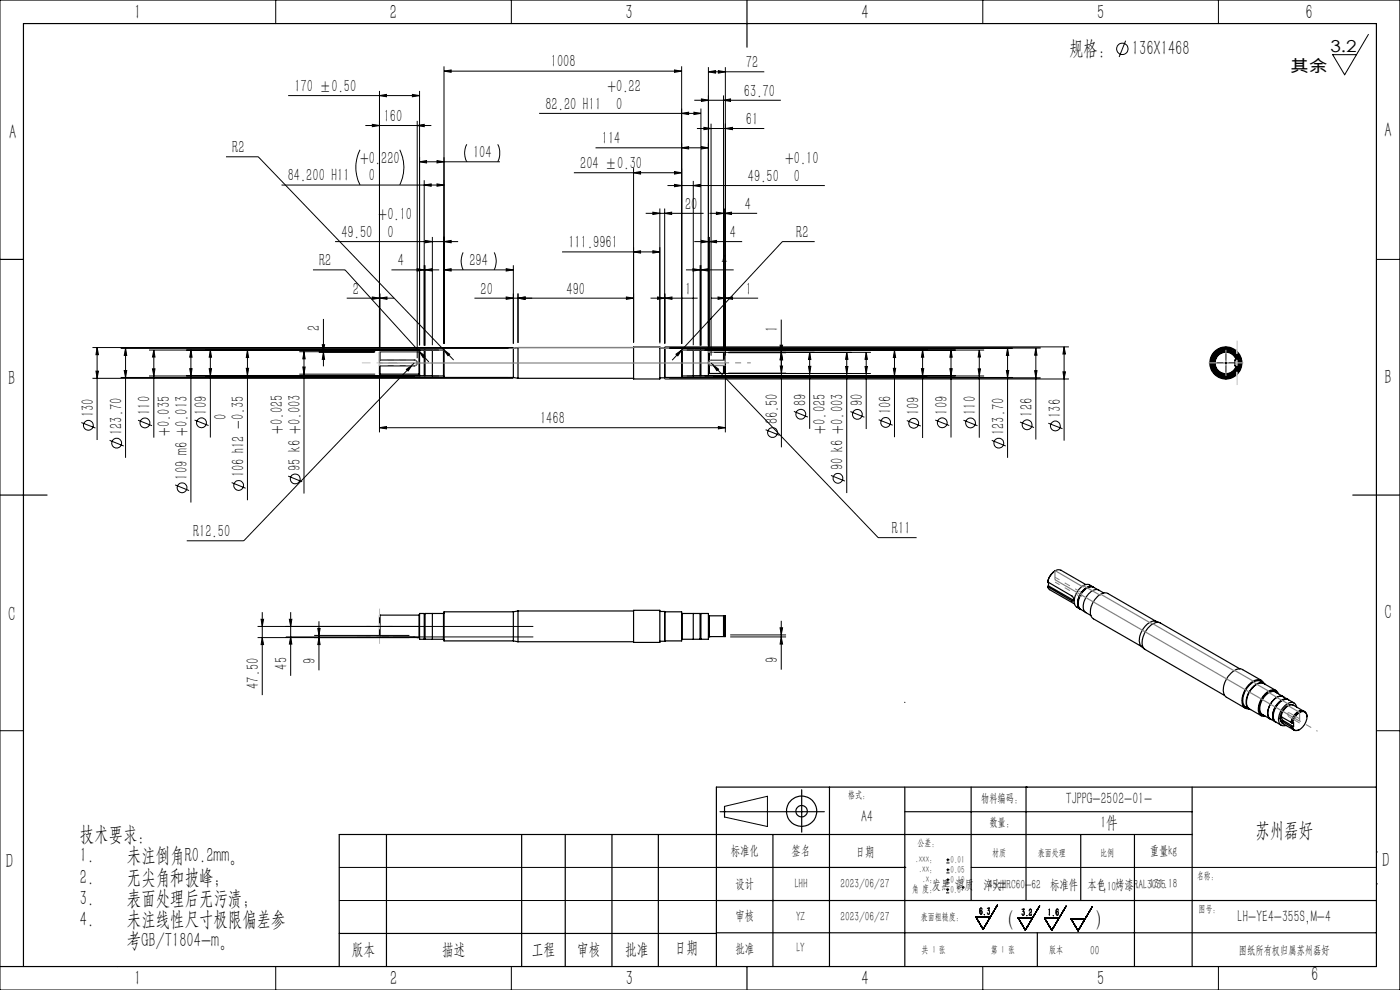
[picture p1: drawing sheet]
<svg xmlns="http://www.w3.org/2000/svg" width="297mm" height="210mm" viewBox="0 0 297 210" stroke-linecap="round" stroke-linejoin="round" font-family="sans-serif">
<g fill="none" stroke="#000" stroke-width=".25">
<path d="M158.5 0v10M80.5 76.4h7.4a.62 .62 0 0 1 .6 .6 .62 .62 0 0 1-.6 .6h-7.4M80.5 77.6l.1 1.8M80.5 76.4v1.2M80.6 74.6v1.8M80.6 77.6v1.8M80.6 74.6l-.1 1.8M80.6 79.4h8.3M80.6 74.6h8.3M88.9 79.4l.1 .1M88.9 74.6v4.8M89 74.5l-.1 .1"/>
<path d="M89 74.3h1v5.4h-1zM90 79.6h.2M90 74.3h.2M91.7 74.3v5.5h2.4M94.1 79.8h.1M94.1 74.3h-3.9v5.4h1.5M94.1 74.3v5.5M94.2 74.1l-.1 .2M108.9 73.9v6.2M108.9 73.9h-14.7v6.2h14.7M109.9 73.7v6.5M109.9 73.7h24.5"/>
<path d="M109.9 73.7l-1 .2M134.4 73.6h5.6v6.8h-5.6zM140 73.8h1M141 73.8v6.3M141 73.8v.1M141 73.9v6.2M141 73.9h3.6v6.2h-3.6M144.6 74.1l.1 .2M144.7 79.8h-.1M144.7 74.3h3.8v5.4h-1.4M144.7 74.3v5.5M147.1 74.3v5.5h-2.4"/>
<path d="M148.5 79.6h.2M148.5 74.3h.2M148.7 74.3h1.6v5.4h-1.6zM150.3 74.7h3.2v1.7M150.5 74.7v1.9M150.5 77.4v1.8M150.5 77.4l3.4 .1M150.5 76.6l-.2 .3 .2 .5M153.5 77.5v1.7h-3.2M153.5 79.2h.2M153.5 74.8h.2M153.7 77.5v1.7h.1"/>
<path d="M153.8 74.7l.1 1.7M153.8 74.7v1.7M153.8 77.5v1.7M153.8 74.7h-.1v1.7M153.9 76.4h-3.2l-.2 .2M153.9 77.5l-.1 1.7M153.9 76.4v1.1M262.3 76.4a2.28 2.28 0 0 0-3.6-1.3 2.28 2.28 0 0 0 0 3.8 2.28 2.28 0 0 0 3.6-1.3M262.4 76.4a2.39 2.39 0 0 0-3.7-1.4 2.39 2.39 0 0 0 0 3.9 2.39 2.39 0 0 0 3.7-1.3M262.4 76.4v1.2M262.4 76.4h-.4v1.2h.4M108.9 80.1l1 .1"/>
<path d="M109.9 80.2h24.5M140 80.1h1M141 80.1h.1M0 105h10M287 105h10M80.6 130.5v4.6M80.6 135.1l8.3 .1M80.6 130.5h8.3M88.9 135.2l.1 .2M88.9 130.5v4.7M89 130.4l-.1 .1M89 130.1h1v5.5h-1z"/>
<path d="M90 135.5h.2M90 130.2h.2M91.7 130.1v5.5M94.1 135.6l.1 .1M94.1 130.1h-3.9v5.5h3.9M94.1 130.1v5.5M94.2 130l-.1 .1M108.9 129.8v6.2M108.9 129.8h-14.7v6.2h14.7M108.9 136l1 .1M109.9 129.6v6.5M109.9 136.1h24.5"/>
<path d="M109.9 129.6h24.5M109.9 129.6l-1 .2M134.4 129.5h5.6v6.8h-5.6zM140 136h1M140 129.7h1M141 129.7v6.3M141 129.7v.1M141 129.8v6.2M141 129.8h3.6v6.2h-3.6M141 136h.1M144.6 130l.1 .1M144.7 135.6l-.1 .1"/>
<path d="M144.7 130.1h3.8v5.5h-3.8M144.7 130.1v5.5M147.1 130.1v5.5M148.5 135.5h.2M148.5 130.2h.2M148.7 130.1h1.6v5.5h-1.6zM150.3 130.6h3.2v4.4h-2.7a.25 .25 0 0 1-.3 0 .25 .25 0 0 1 0-.3v-4.1M150.5 135l-.2 .1M153.5 130.7h.2M153.5 135h.2M153.8 130.6v4.4M153.8 130.6h-.1v4.4h.1"/>
<path d="M222.3 123.4l5.2 3.1 .3 .6a.25 .25 0 0 1-.1 .3 .25 .25 0 0 1-.3 .1M222.3 123.4a3.1 3.1 0 0 1 2.4-2.5l5.6 3.1M222.3 124.5l.4 .6 5.3 3M222.3 124.5l5.1 3M222.4 124.3l5.2 3M222.4 123.6v.7M222.4 124.3l-.1 .2M223.9 121.1a3.7 3.7 0 0 0-1.6 2.3M227.6 127.3h.2M227.6 127.3l-.2 .2M231.5 124.5a3.4 3.4 0 0 0-2.8 3.1l-.1 .6 .3 .7M231.9 124.5l-.7-.4a2.42 2.42 0 0 0-2.8 1.6 2.36 2.36 0 0 0 .1 3.1l.7 .4"/>
<path d="M232 124.5a2.29 2.29 0 0 0-2.8 1.4 2.57 2.57 0 0 0-.1 3.3h.1M232.9 125.1l-.9-.5a2.19 2.19 0 0 0-2.5 1.2 2.81 2.81 0 0 0-.3 3.4l1 .6M234.2 125.8l-1.1-.6a2.48 2.48 0 0 0-2.8 1.6 2.4 2.4 0 0 0 .1 3.2l1 .6M245.4 131.9l-10.4-6a2.58 2.58 0 0 0-2.9 1.6 3 3 0 0 0-.3 3.6l10.5 6.1M246 132.1l-.7-.3a3 3 0 0 0-3.1 2.1 2.79 2.79 0 0 0 0 3.3l.6 .5M191.9 149h.1M263 141.9l-16.8-9.7a2.59 2.59 0 0 0-3 1.4 3.4 3.4 0 0 0-.5 4l17.1 9.9M267.6 144.3l-4-2.2a2.3 2.3 0 0 0-2.8 1 3.9 3.9 0 0 0-.8 4.6l4.2 2.5M267.8 151.6h.1M267.8 151.6l1.7 .9M268.1 144.9a1.5 1.5 0 0 0-2.5-.2 4.8 4.8 0 0 0-1.9 5l.5 .5 .7 .2M268.1 144.9l-.7-.4a2.33 2.33 0 0 0-2.6 1.2 3.6 3.6 0 0 0-.8 4.1l1 .6"/>
<path d="M268.4 145.2a1.85 1.85 0 0 0-2.6 .6 3.8 3.8 0 0 0-1.1 4.4l.6 .3M270.7 146.5l-2.6-1.5a2.58 2.58 0 0 0-2.9 1.6 3 3 0 0 0-.3 3.6l2.7 1.6M270.9 147a1.31 1.31 0 0 0-2.1 0 3.8 3.8 0 0 0-1.5 4.2l.3 .3 .5 .3M271.2 147.2a1.34 1.34 0 0 0-2.3-.4 4.3 4.3 0 0 0-1.7 4.6v.1a1.13 1.13 0 0 0 1.3 .4M271.6 152.4l.1 .6 .3 .4M271.6 152.4l.1 .4M271.7 152.8l.3 .2M271.7 152.1l2.2 1.1M271.7 152.8l.5 .7 2.1 1.2M271.7 152.1l-.1 .3M271.7 152.8h.1M271.9 152.1l.1 .4 .3 .4"/>
<path d="M272 153l1.9 1.1M272.2 147.8l-1.6-1a2.25 2.25 0 0 0-2.7 1.5 2.56 2.56 0 0 0-.1 3.3M272.3 152.9l2.1 1.2M272.3 152.9l-.3 .1M272.4 147.9a1.61 1.61 0 0 0-2.3 .6 3.2 3.2 0 0 0-.8 3.9l.4 .2M272.9 148.3a3.4 3.4 0 0 0-2.6 4.4v.1M273.3 148.4l-1.1-.6a2.42 2.42 0 0 0-2.7 1.6 2.36 2.36 0 0 0 0 3.1l1 .6M273.3 148.4a1.97 1.97 0 0 0-2.4 1.1 2.98 2.98 0 0 0-.5 3.5l.2 .1M273.9 154.1l.5 .7M273.9 154.1l.2 .3M273.9 154.1l.1 .1M273.9 153.2h.1"/>
<path d="M273.9 154.1h.1M274 154.2l.5 .7M274 154.2l.1 .1M274.1 154.3l.3 .4 .3 .3 1-.2M274.1 154.3h.1M274.1 153.4h.1M274.2 153.4a2.55 2.55 0 0 1 2.5-2.4 1.73 1.73 0 0 1 .2 2.4 1.87 1.87 0 0 1-2.4 1.4l-.3-.5M274.2 153.4l.2-.2v.9M274.2 149.5a2.21 2.21 0 0 0-2.4 1.8l-.2 1.1M274.4 154.1l-.2 .2M274.5 149.1l-1.1-.6a2.19 2.19 0 0 0-2.5 1.2 2.81 2.81 0 0 0-.4 3.4l1.3 .7M275.1 150a1.24 1.24 0 0 0-1-1 1.24 1.24 0 0 0-1.3 .5 3.6 3.6 0 0 0-1.3 4.1l.6 .3h.7"/>
<path d="M275.7 154.8h.1M276.2 150.8a2.7 2.7 0 0 0-2.3 2.4M276.5 150.8l-2.1-1.2a1.93 1.93 0 0 0-2.2 1.2l-.5 1.3M276.6 150.9a1.66 1.66 0 0 0-2.1 .9l-.6 1.4M276.8 151a1.76 1.76 0 0 0-2.3 1l-.5 1.1 .1 .3M277.2 152a1.01 1.01 0 0 0-.5-1.1 1.01 1.01 0 0 0-1.3 .4l-.7 .6-.6 1.5M82 177v28M110.7 177v28M119.9 177v28M129.8 177v28M139.7 177v28M152.8 172.2h22.1"/>
<path d="M153.7 171.1v2.2M164 177v28M170.1 167.5v9M176 167v38M191.9 172.2h61M191.9 167v38M206 167v24M217.7 167v24M217.7 167h.1M229.3 177v14M240.7 177v28M252.9 167v38"/>
<path d="M252.9 177h-180.9v28M292 167h-140v38M72 198h80M151.9 184h40M152 191h140M191.9 184h.1M220.1 197.9v7.1M292 197.9h-140M0 205h292v-200h-287v200M158.5 205v5"/>
<circle cx="260.1" cy="77" r="2.75"/>
<circle cx="260.1" cy="77" r="3.4"/>
<circle cx="260.1" cy="77" r="2.47"/>
<circle cx="260.1" cy="77" r="2.85"/>
<circle cx="260.1" cy="77" r="3.1"/>
<circle cx="260.1" cy="77" r="2.73"/>
<circle cx="260.1" cy="77" r="3.3"/>
<circle cx="170.1" cy="172.1" r="1.2"/>
<circle cx="170.1" cy="172.1" r="3.2"/>
</g>
<g fill="none" stroke="#000" stroke-width=".21">
<path d="M0 0h297v210h-297zM58.5 0v5M80.5 19.3v54.4M89 19.3v54M94.2 15.1l1.5-.3v.5zM94.2 14.1v58.8M94.2 15.1h50.4M108.5 0v5M143.1 14.8l1.5 .3-1.5 .2zM144.6 14.1v58.8M150.3 15.2l1.5-.2v.5zM150.3 14.2v59.6"/>
<path d="M150.3 15.2h11.8M152.4 15l1.5 .2-1.5 .3zM153.9 14.2v61.3M208.5 0v5M238.8 8.6l-1.4 3.5M258.5 0v5M290.3 7.3l-5 8.6-2.6-4.3h5.1M47.9 33.3h6.9l41.4 43.1M59.7 39.3h34.5M61.1 20.3h27.9M76.4 31.8a8.3 8.3 0 0 0 0 7.4M77.5 26.6h14"/>
<path d="M79 26.4l1.5 .2-1.5 .3zM80.5 20.3l1.5-.3v.5zM84.8 31.8a8.3 8.3 0 0 1 0 7.4M87.5 20l1.5 .3-1.5 .2zM88.5 26.6l1.5-.2v.5zM88.5 25.6v50.4M89 34.3l1.5-.2v.5zM89 34.3h17M90 39.3l1.5-.3v.5zM90 38.2v35.1M92.7 34.1l1.5 .2-1.5 .3zM92.7 39l1.5 .3-1.5 .2z"/>
<path d="M99 30.6a3.9 3.9 0 0 0 0 3.7M105.6 30.6a4.2 4.2 0 0 1 0 3.7M114.4 24.1h34.3M121.7 36.6h22.9M126.3 31.4h24M134.4 36.6l1.5-.2v.5zM134.4 35.7v37M141.6 39.4h33.4M143.1 36.4l1.5 .2-1.5 .3zM143.1 39.1l1.5 .3-1.5 .2zM144.6 31.4l1.5-.3v.5zM144.6 24.1l1.5-.3v.5z"/>
<path d="M147.1 39.4l1.5-.3v.5zM147.1 38.4v34.8M147.2 23.8l1.5 .3-1.5 .2zM147.3 21.3h18.4M147.8 27.3h14.3M148.7 23v50.3M148.8 31.1l1.5 .3-1.5 .2zM148.8 21l1.5 .3-1.5 .2zM149.3 27l1.5 .3-1.5 .2zM150.8 26.2v49.3M153.5 21.3l1.5-.3v.5zM153.5 20.2v53.6"/>
<path d="M153.9 27.3l1.5-.3v.5zM0 55h5M66.4 57.2h6.8l15.8 17.4M71.1 51.3h26.1M83 57.2h10.2M88.5 57l1.5 .2-1.5 .3zM90.2 57.2l1.5-.2v.5zM90.2 56.3v17M90.2 51l1.5 .3-1.5 .2zM91.7 50.3v22.9M94.2 51.3l1.5-.3v.5zM94.2 57.2l1.5-.2v.5z"/>
<path d="M94.2 57.2h14.7M98.2 53.5a4.2 4.2 0 0 0 0 3.7M104.8 53.5a4.2 4.2 0 0 1 0 3.7M107.4 57l1.5 .2-1.5 .3zM108.9 56.3v16.6M119.2 53.4h20.8M134.4 53.4l1.5-.2v.5zM137 45.3h12.3M138.5 45l1.5 .3-1.5 .2zM138.5 53.2l1.5 .2-1.5 .3zM140 44.2v28.6M141 45.3l1.5-.3v.5z"/>
<path d="M141 44.2v28.7M145.5 57.2h10.1M147 57l1.5 .2-1.5 .3zM147.3 51.3h10.1M148.5 56.3v17M148.7 57.2l1.5-.2v.5zM148.8 51l1.5 .3-1.5 .2zM150.5 51.3l1.5-.3v.5zM150.5 50.3v23.5M150.5 45.3h10.1M152 45l1.5 .3-1.5 .2zM153.7 45.3l1.5-.3v.5z"/>
<path d="M153.7 44.2v29.6M172.8 51.3h-6.8l-21.4 22.9M292 55h5M19.6 73.7h89.3M20.4 78.7h.5l-.3 1.5zM20.6 73.7v19.6M20.6 73.7l.3 1.5h-.5zM25.6 73.9h82.3M26.4 78.6h.5l-.3 1.5zM26.6 73.9v23.2M26.6 73.9l.3 1.5h-.5zM31.6 74.3h61.5"/>
<path d="M31.6 79.8h61.5M32.3 78.2h.6l-.3 1.6zM32.6 74.3v18.5M32.6 74.3l.3 1.4h-.6zM39.5 79.7h49.7M40.3 78.2h.4l-.2 1.5zM40.5 74.3v32.3M40.5 74.3l.2 1.5h-.4zM44.4 78.2h.5l-.3 1.5zM44.6 74.3v18.5M44.6 74.3l.3 1.5h-.5zM51.5 79.6h37.7"/>
<path d="M51.5 74.3h37.7M52.2 78.1h.5l-.2 1.5zM52.5 74.3v31.8M52.5 74.3l.2 1.5h-.5zM63.5 79.4h16.1M63.5 74.6h16.1M64.2 77.8h.5l-.2 1.6zM64.5 74.6v30.1M64.5 74.6l.2 1.5h-.5zM67.6 74.7h11.9M68.4 73.1h.5l-.3 1.5zM68.6 74.7l.3 1.5h-.5z"/>
<path d="M68.6 67.7v10M73.6 63.2h10M79 63l1.5 .2-1.5 .3zM80.5 78v13.7M80.6 63.2l1.5-.2v.5zM80.6 62.3v11.3M86.2 78.3l1.3-.9-.9 1.3zM87.5 77.4l-35.8 37.3h-12.1M87.9 77l-.4 .4M89 74.6l1.2 .9-.4 .4zM89 74.6l2 2.2M94.2 74.2l1.2 .9-.4 .4z"/>
<path d="M107.4 63l1.5 .2-1.5 .3zM109.9 63.2l1.5-.2v.5zM109.9 62.3v10.4M132.9 63l1.5 .2-1.5 .3zM134.4 63.2h-33.8M138 63.2h10M139.5 63l1.5 .2-1.5 .3zM141 73.6h85.8M141 63.2l1.6-.2v.5zM142 73.8h78.8M142 73.9h72.8M143.4 75.1l1.2-.9-.8 1.3z"/>
<path d="M144.6 74.2l-2 2.2M145.7 74.3h63.1M145.7 79.8h63.1M149.5 79.7h53.2M149.5 79.6h41.2M149.5 74.3h41.2M150.8 63.2h10M150.8 77l.4 .4M151.2 77.4l1.2 .9-.3 .3zM151.2 77.4l35.1 36.6h8.2M151.5 79.2h33.2M151.5 74.7h33.2"/>
<path d="M152.3 63l1.5 .2-1.5 .3zM153.9 63.2l1.5-.2v.5zM153.9 78v13.7M154.5 79.2h12.3M154.5 74.8h12.3M154.9 74.8h11.9M165.5 73.2h.5l-.3 1.5zM165.5 77.6h.5l-.2 1.6zM165.7 74.8l.3 1.5h-.5zM165.7 67.8v10M165.8 74.8v20.1M165.8 74.8l.2 1.5h-.5z"/>
<path d="M171.5 77.7h.5l-.2 1.5zM171.8 74.7v16.3M171.8 74.7l.2 1.6h-.5zM179.4 77.7h.5l-.3 1.5zM179.6 74.7v29.9M179.6 74.7l.3 1.5h-.5zM183.5 77.7h.5l-.2 1.5zM183.8 74.7v16.3M183.8 74.7l.2 1.5h-.5zM189.5 78.1h.5l-.2 1.5zM189.8 74.3v18.4M189.8 74.3l.2 1.5h-.5z"/>
<path d="M195.5 78.2h.5l-.3 1.5zM195.7 74.3v18.6M195.7 74.3l.3 1.5h-.5zM201.5 78.2h.5l-.2 1.5zM201.8 74.3v18.5M201.8 74.3l.2 1.5h-.5zM207.5 78.2h.5l-.2 1.6zM207.8 74.3v18.5M207.8 74.3l.2 1.4h-.5zM213.5 78.6h.5l-.3 1.5zM213.7 73.9v23.2M213.7 73.9l.3 1.5h-.5z"/>
<path d="M219.5 78.6h.5l-.3 1.5zM219.7 73.8v19.4M219.7 73.8l.3 1.5h-.5zM225.5 78.9h.5l-.3 1.5zM225.7 73.6v19.9M225.7 73.6l.3 1.5h-.5zM259.9 77h.3M260.1 76.9v.2M17.3 89.6l2.9 1.2M19.6 80.2h89.3M23.2 93.4l3 1.2M25.6 80.1h82.3"/>
<path d="M29.3 89.1l2.9 1.2M41.3 89.1l2.9 1.2M80.5 90.7l1.5-.2v.5zM80.5 90.7h73.4M141 80.4h85.8M142 80.1h78.8M142 80.1h72.8M152.4 90.5l1.5 .2-1.5 .3zM162.4 91.1l3 1.2M168.4 87.3l3 1.2M180.4 87.3l3 1.2M186.4 89l3 1.2"/>
<path d="M192.4 89.2l2.9 1.2M198.4 89.1l3 1.2M204.4 89.1l3 1.2M210.4 93.4l3 1.2M216.4 89.5l3 1.2M222.4 89.8l3 1.1M37.1 102.9l3 1.2M49.1 102.4l3 1.2M61.1 101l3 1.2M176.3 100.9l2.9 1.2M54.6 132.9h58.5M54.6 135.2h34.3"/>
<path d="M55.4 131.4h.5l-.3 1.5zM55.6 129.8v17.7M55.6 135.2l.3 1.5h-.5zM60.6 135.1h52.5M61.4 131.4h.5l-.2 1.5zM61.7 129.8v13.6M61.7 135.1l.2 1.5h-.5zM66.6 134.8h20.3M67.4 133.3h.5l-.2 1.5zM67.7 131.8v10.4M67.7 135.2l.2 1.5h-.5zM154.9 135.1h11.9"/>
<path d="M154.9 134.7h11.9M165.5 133.2h.5l-.3 1.5zM165.7 131.7v10.4M165.7 135.1l.3 1.5h-.5zM0 155h5M292 155h5M153.7 171.1l9.1-2.2v6.4l-9.1-2M72 184h80M72 191h80M200.7 189.4h.7M200.7 188.7h.7M200.8 183h.6"/>
<path d="M200.8 182.4h.6M200.8 185.2h.6M200.8 184.5h.6M200.8 187.3h.6M200.8 186.6h.6M201 188.4v.7M201.1 182.1v.6M201.1 184.2v.6M201.1 186.3v.7M206 184h86M211.6 192l-3 5.1-1.6-2.6h3.1M220.6 192.1l-3.1 5.2-1.5-2.6h3"/>
<path d="M226.2 192.2l-3.1 5.1-1.5-2.5h3M231.7 192.3l-3 5.1-1.5-2.5h3M292 180.7h.1M292 187.5h.1M58.5 205v5M108.5 205v5M208.5 205v5M258.5 205v5"/>
<circle cx="238.1" cy="10.4" r="1.22"/>
<circle cx="18.8" cy="90.2" r="1.04"/>
<circle cx="24.7" cy="94" r="1.05"/>
<circle cx="30.7" cy="89.7" r="1.04"/>
<circle cx="42.7" cy="89.7" r="1.04"/>
<circle cx="163.9" cy="91.8" r="1.04"/>
<circle cx="169.9" cy="87.9" r="1.05"/>
<circle cx="181.9" cy="87.9" r="1.04"/>
<circle cx="187.9" cy="89.6" r="1.04"/>
<circle cx="193.8" cy="89.8" r="1.04"/>
<circle cx="199.9" cy="89.7" r="1.04"/>
<circle cx="205.9" cy="89.7" r="1.04"/>
<circle cx="211.9" cy="94" r="1.05"/>
<circle cx="217.9" cy="90.1" r="1.04"/>
<circle cx="223.9" cy="90.4" r="1.04"/>
<circle cx="38.6" cy="103.5" r="1.04"/>
<circle cx="50.6" cy="103" r="1.04"/>
<circle cx="62.6" cy="101.6" r="1.05"/>
<circle cx="177.8" cy="101.5" r="1.04"/>
<circle cx="204.3" cy="188.2" r=".16"/>
</g>
<path d="M80.6 74.6h8.3l.1-.3h5.1l.1-.4 45.8-.3v.2l4.6 .1 .1 .4h5.6v.4h3.5l.1 2.3h-73.4zM91.7 74.3h.1M147.1 74.3h.1M150.5 74.7h.1M231.7 125.3l-1.9-1.1-.1 .3-5.9-3.4v1.9l51.9 30v-1.9l-2.4-1.4M231.7 125.3l1.7 1 .1-.3 32.4 18.5v.2l3.2 1.9 .1 .3 4 2.4v.3l.1 .1M231.7 125.3h.1M273.3 149.7h.1" fill="none" stroke="#808080" stroke-width=".25"/>
<path d="M87.9 77.6a.62 .62 0 0 0 .6-.6 .62 .62 0 0 0-.6-.7M150.9 76.4a.55 .55 0 0 0-.6 .6 .55 .55 0 0 0 .6 .5M150.9 77.5h3M150.9 76.4h3M229 126.5a.35 .35 0 0 0 .5-.2 .35 .35 0 0 0-.1-.4l-.4-.4M273.6 151.2a.33 .33 0 0 0-.5 .2 .33 .33 0 0 0 .2 .4l.3 .3M273.6 152.1l2.1 1.3M273.6 151.2l2.1 1.3" fill="none" stroke="#808080" stroke-width=".21" stroke-dasharray="15.2 1.3 1.3 1.3" stroke-linecap="butt"/>
<path d="M259.8 77h-3.3M260.1 76.7v-3.3M260.1 77.2v3.3M260.3 77h3.3" fill="none" stroke="#000" stroke-width=".21" stroke-dasharray="15.2 1.3 1.3 1.3" stroke-linecap="butt"/>
<path d="M84.3 77h-7.5M263.8 77h-7.5M80.5 80.7v-7.5M80.5 136.6v-7.5" fill="none" stroke="#c0c0c0" stroke-width=".21" stroke-dasharray="15.2 1.3 1.3 1.3" stroke-dashoffset="13.4" stroke-linecap="butt"/>
<path d="M262.3 79.8v-5.7M77.6 135.1h5.8" fill="none" stroke="#c0c0c0" stroke-width=".21" stroke-dasharray="15.2 1.3 1.3 1.3" stroke-dashoffset="14.3" stroke-linecap="butt"/>
<path d="M262.4 81.7v-9.4M75.8 135.2h9.4" fill="none" stroke="#c0c0c0" stroke-width=".21" stroke-dasharray="15.2 1.3 1.3 1.3" stroke-dashoffset="12.4" stroke-linecap="butt"/>
<path d="M260.1 79.7v-5.5M77.8 132.8h5.5" fill="none" stroke="#c0c0c0" stroke-width=".21" stroke-dasharray="15.2 1.3 1.3 1.3" stroke-dashoffset="14.4" stroke-linecap="butt"/>
<path d="M275.7 152.9l3.8 2.2" fill="none" stroke="#808080" stroke-width=".21" stroke-dasharray="15.2 1.3 1.3 1.3" stroke-dashoffset="15" stroke-linecap="butt"/>
<path d="M223.8 123.5l5.2 3M223.8 122.5l5.2 3" fill="none" stroke="#808080" stroke-width=".21" stroke-dasharray="15.2 1.3 1.3 1.3" stroke-dashoffset="14.1" stroke-linecap="butt"/>
<path d="M153.9 77h5.4" fill="none" stroke="#808080" stroke-width=".21" stroke-dasharray="15.2 1.3 1.3 1.3" stroke-dashoffset="14.5" stroke-linecap="butt"/>
<path d="M80.5 77.6h7.4M80.5 76.3h7.4" fill="none" stroke="#808080" stroke-width=".21" stroke-dasharray="15.2 1.3 1.3 1.3" stroke-dashoffset="13.5" stroke-linecap="butt"/>
<g fill="#000">
<path d="M143.1 14.8l1.5 .3-1.5 .2zM94.2 15.1l1.5-.3v.5z"/>
<path d="M80.5 20.3l1.5-.3v.5zM87.5 20l1.5 .3-1.5 .2z"/>
<path d="M144.6 24.1l1.5-.3v.5zM147.2 23.8l1.5 .3-1.5 .2z"/>
<path d="M88.5 57l1.5 .2-1.5 .3zM90.2 57.2l1.5-.2v.5z"/>
<path d="M94.2 57.2l1.5-.2v.5zM107.4 57l1.5 .2-1.5 .3z"/>
<path d="M148.7 57.2l1.5-.2v.5zM147 57l1.5 .2-1.5 .3z"/>
<path d="M153.7 45.3l1.5-.3v.5zM152 45l1.5 .3-1.5 .2zM88.5 26.6l1.5-.2v.5zM79 26.4l1.5 .2-1.5 .3z"/>
<path d="M68.4 73.1h.5l-.3 1.5zM68.6 74.7l.3 1.5h-.5zM165.5 73.2h.5l-.3 1.5zM165.7 74.8l.3 1.5h-.5z"/>
<path d="M80.6 63.2l1.5-.2v.5zM79 63l1.5 .2-1.5 .3zM109.9 63.2l1.5-.2v.5zM107.4 63l1.5 .2-1.5 .3zM138.5 53.2l1.5 .2-1.5 .3zM134.4 53.4l1.5-.2v.5zM147.1 39.4l1.5-.3v.5zM143.1 39.1l1.5 .3-1.5 .2zM148.8 31.1l1.5 .3-1.5 .2zM144.6 31.4l1.5-.3v.5zM152.4 15l1.5 .2-1.5 .3zM150.3 15.2l1.5-.2v.5zM94.2 51.3l1.5-.3v.5zM90.2 51l1.5 .3-1.5 .2zM92.7 39l1.5 .3-1.5 .2zM90 39.3l1.5-.3v.5zM141 63.2l1.6-.2v.5zM139.5 63l1.5 .2-1.5 .3z"/>
<path d="M89 74.6l.8 1.3 .4-.4zM89 34.3l1.5-.2v.5zM92.7 34.1l1.5 .2-1.5 .3zM138.5 45l1.5 .3-1.5 .2zM141 45.3l1.5-.3v.5zM143.4 75.1l.4 .4 .8-1.3zM148.8 51l1.5 .3-1.5 .2zM150.5 51.3l1.5-.3v.5zM148.8 21l1.5 .3-1.5 .2zM153.5 21.3l1.5-.3v.5zM152.3 63l1.5 .2-1.5 .3zM153.9 63.2l1.5-.2v.5zM86.2 78.3l.4 .4 .9-1.3zM149.3 27l1.5 .3-1.5 .2zM153.9 27.3l1.5-.3v.5zM151.2 77.4l.9 1.2 .3-.3zM94.2 74.2l.8 1.3 .4-.4zM134.4 36.6l1.5-.2v.5zM143.1 36.4l1.5 .2-1.5 .3z"/>
<path d="M132.9 63l1.5 .2-1.5 .3zM109.9 63.2l1.5-.2v.5z"/>
<path d="M183.5 77.7h.5l-.2 1.5zM183.8 74.7l.2 1.5h-.5zM165.5 77.6h.5l-.2 1.6zM165.8 74.8l.2 1.5h-.5zM179.4 77.7h.5l-.3 1.5zM179.6 74.7l.3 1.5h-.5zM171.5 77.7h.5l-.2 1.5zM171.8 74.7l.2 1.6h-.5zM201.5 78.2h.5l-.2 1.5zM201.8 74.3l.2 1.5h-.5zM189.5 78.1h.5l-.2 1.5zM189.8 74.3l.2 1.5h-.5zM195.5 78.2h.5l-.3 1.5zM195.7 74.3l.3 1.5h-.5zM207.5 78.2h.5l-.2 1.6zM207.8 74.3l.2 1.4h-.5zM213.5 78.6h.5l-.3 1.5zM213.7 73.9l.3 1.5h-.5zM219.5 78.6h.5l-.3 1.5zM219.7 73.8l.3 1.5h-.5zM225.5 78.9h.5l-.3 1.5zM225.7 73.6l.3 1.5h-.5zM20.4 78.7h.5l-.3 1.5zM20.6 73.7l.3 1.5h-.5zM26.4 78.6h.5l-.3 1.5zM26.6 73.9l.3 1.5h-.5zM32.3 78.2h.6l-.3 1.6zM32.6 74.3l.3 1.4h-.6zM44.4 78.2h.5l-.3 1.5zM44.6 74.3l.3 1.5h-.5zM52.2 78.1h.5l-.2 1.5zM52.5 74.3l.2 1.5h-.5zM40.3 78.2h.4l-.2 1.5zM40.5 74.3l.2 1.5h-.4zM64.2 77.8h.5l-.2 1.6zM64.5 74.6l.2 1.5h-.5zM61.7 135.1l.2 1.5h-.5zM61.4 131.4h.5l-.2 1.5zM165.7 135.1l.3 1.5h-.5zM165.5 133.2h.5l-.3 1.5zM55.6 135.2l.3 1.5h-.5zM55.4 131.4h.5l-.3 1.5zM67.7 135.2l.2 1.5h-.5zM67.4 133.3h.5l-.2 1.5z"/>
<path d="M80.5 90.7l1.5-.2v.5zM152.4 90.5l1.5 .2-1.5 .3z"/>
</g>
<g font-size="4.4">
<text x="28.5" y="4.1">1</text>
<text x="82.7" y="4.1">2</text>
<text x="132.7" y="4.1">3</text>
<text x="182.7" y="4.1">4</text>
<text x="232.7" y="4.1">5</text>
<text x="277" y="4.1">6</text>
<text x="226.8" y="11.6">规格：</text>
<text x="240.1" y="11.6">136X1468</text>
<text x="2" y="29.4">A</text>
<text x="293.7" y="29.1">A</text>
<text x="1.7" y="81.6">B</text>
<text x="293.7" y="81.4">B</text>
<text x="1.7" y="131.6">C</text>
<text x="293.7" y="131.4">C</text>
<text x="16.9" y="178.4">技术要求：</text>
<text x="266.3" y="177.6">苏州磊好</text>
<text x="1.2" y="184.1">D</text>
<text x="16.9" y="182.9">1.</text>
<text x="26.9" y="182.9">未注倒角R0.2mm。</text>
<text x="293.2" y="183.9">D</text>
<text x="16.9" y="187.4">2.</text>
<text x="16.9" y="191.9">3.</text>
<text x="26.9" y="187.4">无尖角和披峰；</text>
<text x="26.9" y="191.9">表面处理后无污渍；</text>
<text x="16.9" y="196.4">4.</text>
<text x="26.9" y="196.4">未注线性尺寸极限偏差参</text>
<text x="212.1" y="196.5">（</text>
<text x="232.3" y="196.5">）</text>
<text x="26.9" y="200.9">考GB/T1804-m。</text>
<text x="28.5" y="208.9">1</text>
<text x="82.7" y="208.9">2</text>
<text x="132.7" y="208.9">3</text>
<text x="182.7" y="208.9">4</text>
<text x="232.7" y="208.9">5</text>
<text x="278.1" y="208.2">6</text>
</g>
<g font-size="3.8">
<text x="116.8" y="14.3">1008</text>
<text x="158.2" y="14.5">72</text>
<text x="62.5" y="19.5">170 ±0.50</text>
<text x="115.7" y="23.3">82.20 H11</text>
<text x="128.9" y="19.5">+0.22</text>
<text x="130.7" y="23.3">0</text>
<text x="157.8" y="20.5">63.70</text>
<text x="81.4" y="25.9">160</text>
<text x="158.2" y="26.5">61</text>
<text x="49.3" y="32.5">R2</text>
<text x="76.4" y="34.7">+0.220</text>
<text x="100.3" y="33.6">104</text>
<text x="123.1" y="35.9">204 ±0.30</text>
<text x="127.7" y="30.6">114</text>
<text x="166.6" y="34.9">+0.10</text>
<text x="61" y="38.5">84.200 H11</text>
<text x="78.2" y="38.5">0</text>
<text x="158.7" y="38.6">49.50</text>
<text x="168.4" y="38.6">0</text>
<text x="80.3" y="46.7">+0.10</text>
<text x="145.3" y="44.5">20</text>
<text x="158" y="44.5">4</text>
<text x="72.4" y="50.5">49.50</text>
<text x="82.2" y="50.5">0</text>
<text x="120.6" y="52.7">111.9961</text>
<text x="154.8" y="50.5">4</text>
<text x="168.9" y="50.5">R2</text>
<text x="67.7" y="56.5">R2</text>
<text x="84.4" y="56.5">4</text>
<text x="99.6" y="56.5">294</text>
<text x="153" y="56.5">4</text>
<text x="74.9" y="62.5">2</text>
<text x="102" y="62.5">20</text>
<text x="120.2" y="62.5">490</text>
<text x="145.4" y="62.5">1</text>
<text x="158.2" y="62.5">1</text>
<text x="67.9" y="70.3" transform="rotate(-90 67.9 70.3)">2</text>
<text x="165" y="70.4" transform="rotate(-90 165 70.4)">1</text>
<text x="19.9" y="88.5" transform="rotate(-90 19.9 88.5)">130</text>
<text x="31.9" y="88" transform="rotate(-90 31.9 88)">110</text>
<text x="43.9" y="88" transform="rotate(-90 43.9 88)">109</text>
<text x="48" y="89.2" transform="rotate(-90 48 89.2)">0</text>
<text x="114.6" y="90">1468</text>
<text x="171" y="86.1" transform="rotate(-90 171 86.1)">89</text>
<text x="183" y="86.2" transform="rotate(-90 183 86.2)">90</text>
<text x="189" y="87.9" transform="rotate(-90 189 87.9)">106</text>
<text x="195" y="88.1" transform="rotate(-90 195 88.1)">109</text>
<text x="201" y="88" transform="rotate(-90 201 88)">109</text>
<text x="207" y="88" transform="rotate(-90 207 88)">110</text>
<text x="219" y="88.4" transform="rotate(-90 219 88.4)">126</text>
<text x="225" y="88.6" transform="rotate(-90 225 88.6)">136</text>
<text x="25.9" y="92.3" transform="rotate(-90 25.9 92.3)">123.70</text>
<text x="36" y="92.4" transform="rotate(-90 36 92.4)">+0.035</text>
<text x="60" y="92.1" transform="rotate(-90 60 92.1)">+0.025</text>
<text x="165" y="90" transform="rotate(-90 165 90)">86.50</text>
<text x="175.2" y="92" transform="rotate(-90 175.2 92)">+0.025</text>
<text x="213" y="92.3" transform="rotate(-90 213 92.3)">123.70</text>
<text x="39.8" y="101.7" transform="rotate(-90 39.8 101.7)">109 m6 +0.013</text>
<text x="51.8" y="101.2" transform="rotate(-90 51.8 101.2)">106 h12 -0.35</text>
<text x="63.8" y="99.9" transform="rotate(-90 63.8 99.9)">95 k6 +0.003</text>
<text x="178.9" y="99.7" transform="rotate(-90 178.9 99.7)">90 k6 +0.003</text>
<text x="40.9" y="114">R12.50</text>
<text x="189.2" y="113.3">R11</text>
<text x="60.9" y="142" transform="rotate(-90 60.9 142)">45</text>
<text x="66.9" y="140.8" transform="rotate(-90 66.9 140.8)">9</text>
<text x="165" y="140.7" transform="rotate(-90 165 140.7)">9</text>
<text x="54.9" y="146.1" transform="rotate(-90 54.9 146.1)">47.50</text>
</g>
<g font-size="3.5">
<text x="282.3" y="11.1">3.2</text>
<text x="273.7" y="15.4">其余</text>
<text x="226.1" y="170.6">TJPPG-2502-01-</text>
<text x="182.7" y="174.4">A4</text>
<text x="233.4" y="175.7">1件</text>
<text x="262.5" y="195.5">LH-YE4-355S,M-4</text>
<text x="74.6" y="202.5">版本</text>
<text x="93.8" y="202.5">描述</text>
<text x="112.8" y="202.5">工程</text>
<text x="122.4" y="202.5">审核</text>
<text x="132.6" y="202.5">批准</text>
<text x="143.2" y="202.2">日期</text>
</g>
<g font-size="2.8">
<text x="155" y="181.5">标准化</text>
<text x="167.9" y="181.5">签名</text>
<text x="181.5" y="181.6">日期</text>
<text x="243.9" y="181.3">重量kg</text>
<text x="156" y="188.4">设计</text>
<text x="168.6" y="188.3">LHH</text>
<text x="178.3" y="188.4">2023/06/27</text>
<text x="197.7" y="188.6">发黑 调质 淬火HRC60-62 标准件 本色 烤漆RAL3035</text>
<text x="209.7" y="188.6">45#</text>
<text x="232.9" y="188.9">1:10</text>
<text x="243.8" y="188.3">131.18</text>
<text x="156" y="195.1">审核</text>
<text x="168.9" y="195.4">YZ</text>
<text x="178.3" y="195.4">2023/06/27</text>
<text x="156" y="202.2">批准</text>
<text x="169" y="201.9">LY</text>
<text x="231.2" y="202.5">00</text>
</g>
<g font-size="2.5">
<text x="208.1" y="170.2">物料编码：</text>
<text x="209.9" y="175.2">数量：</text>
<text x="262.8" y="202.3">图纸所有权归属苏州磊好</text>
</g>
<g font-size="2.3">
<text x="207.7" y="194.1">6.3</text>
<text x="216.7" y="194.3">3.2</text>
<text x="222.3" y="194.3">1.6</text>
</g>
<g font-size="2.1">
<text x="179.9" y="169.3">格式：</text>
<text x="194.6" y="179.5">公差：</text>
<text x="194.2" y="182.9">.xxx:</text>
<text x="194.9" y="185.1">.xx:</text>
<text x="201.7" y="183">0.01</text>
<text x="201.7" y="185.1">0.05</text>
<text x="210.5" y="181.5">材质</text>
<text x="220.2" y="181.5">表面处理</text>
<text x="233.4" y="181.5">比例</text>
<text x="193.4" y="189.3">角 度：</text>
<text x="195.6" y="187.2">.x:</text>
<text x="201.6" y="189.4">0.5</text>
<text x="201.7" y="187.2">0.10</text>
<text x="253.9" y="186.4">名称：</text>
<text x="195.3" y="195.1">表面粗糙度：</text>
<text x="254.3" y="193.4">图号:</text>
<text x="195.5" y="202.2">共 1 张</text>
<text x="210.2" y="202.2">第 1 张</text>
<text x="222.6" y="202.2">版本</text>
</g>
</svg>
